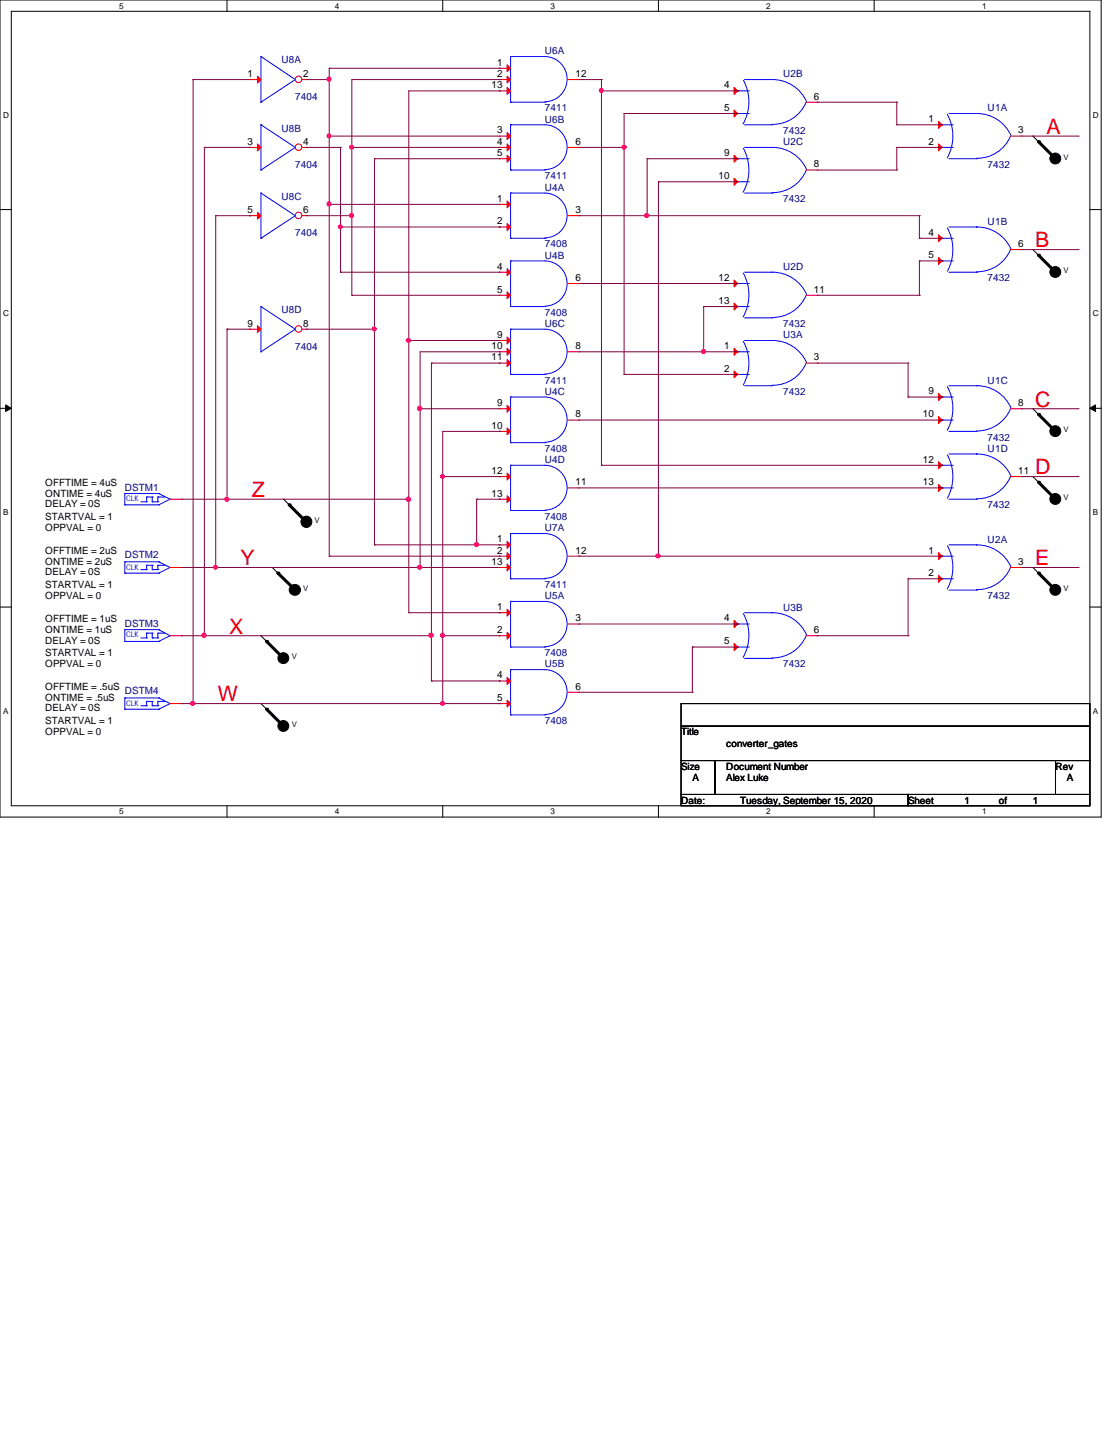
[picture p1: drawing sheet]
<svg xmlns="http://www.w3.org/2000/svg" width="216mm" height="279mm" viewBox="0 0 216 279" stroke-linecap="round" stroke-linejoin="round" font-family="sans-serif">
<path d="M0 0h214.4v159.1h-214.4zM2.2 2.2h210v154.7h-210z" fill="none" stroke="#000" stroke-width=".19"/>
<g fill="#fff">
<path d="M23.2 .3h.8v1.6h-.8z"/>
<path d="M23.2 157.1h.8v1.7h-.8z"/>
</g>
<path d="M44.2 0v2.2M44.2 156.9v2.2" fill="none" stroke="#000" stroke-width=".19"/>
<g fill="#fff">
<path d="M65.2 .3h.8v1.6h-.8z"/>
<path d="M65.2 157.1h.8v1.7h-.8z"/>
</g>
<path d="M86.2 0v2.2M86.2 156.9v2.2" fill="none" stroke="#000" stroke-width=".19"/>
<g fill="#fff">
<path d="M107.2 .3h.7v1.6h-.7z"/>
<path d="M107.2 157.1h.7v1.7h-.7z"/>
</g>
<path d="M128.2 0v2.2M128.2 156.9v2.2" fill="none" stroke="#000" stroke-width=".19"/>
<g fill="#fff">
<path d="M149.2 .3h.7v1.6h-.7z"/>
<path d="M149.2 157.1h.7v1.7h-.7z"/>
</g>
<path d="M170.2 0v2.2M170.2 156.9v2.2" fill="none" stroke="#000" stroke-width=".19"/>
<g fill="#fff">
<path d="M191.2 .3h.7v1.6h-.7z"/>
<path d="M191.2 157.1h.7v1.7h-.7z"/>
<path d="M.6 21.5h1v1.7h-1z"/>
<path d="M212.8 21.5h1v1.7h-1z"/>
<path d="M.6 60.1h1v1.7h-1z"/>
<path d="M212.8 60.1h1v1.7h-1z"/>
</g>
<path d="M0 40.8h2.2M212.2 40.8h2.2" fill="none" stroke="#000" stroke-width=".19"/>
<g fill="#fff">
<path d="M.6 98.8h.9v1.7h-.9z"/>
<path d="M212.8 98.8h.9v1.7h-.9z"/>
</g>
<path d="M0 79.5h2.2M212.2 79.5h2.2" fill="none" stroke="#000" stroke-width=".19"/>
<path d="M1.1 78.8l1.1 .7-1.1 .6zM212.2 79.5l1.1-.7v1.3z" fill="#000" stroke="#000" stroke-width=".19"/>
<g fill="#fff">
<path d="M.6 137.5h.8v1.7h-.8z"/>
<path d="M212.8 137.5h.8v1.7h-.8z"/>
</g>
<g fill="none" stroke="#000" stroke-width=".19">
<path d="M201.1 26.5h.1M201.1 26.5l4.4 4.4M201.1 48.6h.1M201.1 48.6l4.4 4.4M201.1 79.6h.1M201.1 79.6l4.4 4.4M55.2 97.2h.1M55.2 97.2l4.5 4.5M201.1 92.8h.1M201.1 92.8l4.4 4.4M0 118.2h2.2M53 110.5h.1"/>
<path d="M53 110.5l4.5 4.4M201.1 110.5h.1M201.1 110.5l4.4 4.4M212.2 118.2h2.2M50.8 137h.1M50.8 123.8h.1M50.8 137l4.4 4.4M50.8 123.8l4.4 4.4M132.6 137h79.6v4.4h-79.6zM132.6 141.4h79.6v6.7h-79.6zM132.6 148.1h6.6v6.6h-6.6zM132.6 154.7h44.2v2.2h-44.2z"/>
<path d="M139.2 148.1h66.3v6.6h-66.3zM176.8 154.7h35.4v2.2h-35.4zM205.5 148.1h6.7v6.6h-6.7z"/>
</g>
<g fill="#000" stroke="#000" stroke-width=".19">
<circle cx="205.4" cy="30.9" r="1.06"/>
<circle cx="205.4" cy="53" r="1.06"/>
<circle cx="205.4" cy="97.2" r="1.06"/>
<circle cx="205.4" cy="83.9" r="1.06"/>
<circle cx="57.4" cy="114.9" r="1.08"/>
<circle cx="59.6" cy="101.6" r="1.08"/>
<circle cx="205.4" cy="114.9" r="1.06"/>
<circle cx="55.2" cy="128.1" r="1.06"/>
<circle cx="55.2" cy="141.4" r="1.06"/>
</g>
<path d="M202.2 27.6l3.3 3.3M202.2 49.7l3.3 3.3M56.3 98.3l3.4 3.4M202.2 80.7l3.3 3.3M202.2 93.9l3.3 3.3M54.1 111.6l3.4 3.3M202.2 111.6l3.3 3.3M51.9 138.1l3.3 3.3M51.9 124.9l3.3 3.3" fill="none" stroke="#000" stroke-width=".59"/>
<g fill="#000">
<circle cx="202.2" cy="27.6" r=".3"/>
<circle cx="202.2" cy="49.7" r=".3"/>
<circle cx="56.3" cy="98.3" r=".3"/>
<circle cx="202.2" cy="93.9" r=".3"/>
<circle cx="202.2" cy="80.7" r=".3"/>
<circle cx="54.1" cy="111.6" r=".3"/>
<circle cx="202.2" cy="111.6" r=".3"/>
<circle cx="51.9" cy="138.1" r=".3"/>
<circle cx="51.9" cy="124.9" r=".3"/>
</g>
<path d="M50.8 59.7h.1M50.8 59.7v8.8M50.8 59.7l6.7 4.4M50.8 68.5h.1M57.5 64.1h.1M57.5 64.1l-6.7 4.4" fill="none" stroke="#00f" stroke-width=".19"/>
<path d="M50.1 63.4l.7 .7-.7 .7z" fill="#f00" stroke="#f00" stroke-width=".19"/>
<path d="M48.6 64.1h.1M48.6 64.1h2.2" fill="none" stroke="#f00" stroke-width=".19"/>
<circle cx="58.1" cy="64.1" r=".64" fill="#fff" stroke="#f00" stroke-width=".19"/>
<g fill="none" stroke="#f00" stroke-width=".19">
<path d="M48.6 15.5h.1M48.6 15.5h2.2M97.2 13.3h.1M97.2 15.5h.1M97.2 17.7h.1M97.2 13.3h2.2M97.2 15.5h2.2M97.2 17.7h2.2M110.5 15.5h2.2M112.7 15.5h.1M97.2 26.5h.1M97.2 28.7h.1"/>
<path d="M97.2 30.9h.1M97.2 26.5h2.2M97.2 28.7h2.2M97.2 30.9h2.2M110.5 28.7h2.2M112.7 28.7h.1M143.6 30.9h.1M143.6 35.4h.1M156.9 33.1h2.2M159.1 33.1h.1M97.2 53h.1M97.2 57.5h.1"/>
<path d="M97.2 53h2.2M97.2 57.5h2.2M110.5 55.2h2.2M112.7 55.2h.1M183.4 46.4h.1M183.4 50.8h.1M196.7 48.6h2.2M198.9 48.6h.1M58.8 64.1h.9M59.7 64.1h.1M143.6 68.5h.1M143.6 72.9h.1"/>
<path d="M156.9 70.7h2.2M159.1 70.7h.1M97.2 92.8h.1M97.2 97.2h.1M97.2 92.8h2.2M97.2 97.2h2.2M110.5 95h2.2M112.7 95h.1M183.4 90.6h.1M183.4 95h.1M196.7 92.8h2.2M198.9 92.8h.1"/>
<path d="M97.2 106.1h.1M97.2 108.3h.1M97.2 110.5h.1M97.2 119.3h.1M97.2 106.1h2.2M97.2 108.3h2.2M97.2 110.5h2.2M97.2 119.3h2.2M110.5 108.3h2.2M112.7 108.3h.1M183.4 108.3h.1M183.4 112.7h.1"/>
<path d="M196.7 110.5h2.2M198.9 110.5h.1M33.1 123.8h2.3M33.1 137h2.3M35.4 123.8h.1M35.4 137h.1M97.2 123.8h.1M97.2 123.8h2.2M110.5 121.5h2.2M112.7 121.5h.1M143.6 121.5h.1M143.6 126h.1"/>
<path d="M156.9 123.8h2.2M159.1 123.8h.1"/>
</g>
<g fill="none" stroke="#00f" stroke-width=".19">
<path d="M50.8 19.9h.1M50.8 11h.1M50.8 11v8.9M50.8 11l6.7 4.5M57.5 15.5h.1M57.5 15.5l-6.7 4.4M99.4 19.9h.1M99.4 11h6.7a4.4 4.4 0 0 1 4.3 4.4 4.4 4.4 0 0 1-4.3 4.4M99.4 11h.1M99.4 11v8.9M99.4 19.9h6.7M106.1 19.9h.1"/>
<path d="M99.4 33.1h.1M99.4 24.3h6.7a4.4 4.4 0 0 1 4.3 4.4 4.4 4.4 0 0 1-4.3 4.3M99.4 24.3h.1M99.4 24.3v8.8M99.4 33.1h6.7M106.1 33.1h.1M143.6 30.9h.1M143.6 35.4h.1M143.6 30.9h2.3M143.6 35.4h2.3M144.7 28.8a8.8 8.8 0 0 1 0 8.6M144.9 37.6h5.4"/>
<path d="M144.9 28.7h5.4M150.3 37.6h.1M150.3 28.7a7.2 7.2 0 0 1 6.7 4.3M150.3 28.7h.1M157 33.1a7 7 0 0 1-6.7 4.4M99.4 59.7h.1M99.4 50.8h6.7a4.4 4.4 0 0 1 4.3 4.4 4.4 4.4 0 0 1-4.3 4.4M99.4 50.8h.1M99.4 50.8v8.9M99.4 59.7h6.7M106.1 59.7h.1M183.4 46.4h.1"/>
<path d="M183.4 50.8h.1M183.4 50.8h2.2M183.4 46.4h2.2M184.4 44.4a8.8 8.8 0 0 1 0 8.4M184.7 53h5.4M184.7 44.2h5.4M190.1 53h.1M190.1 44.2a7.2 7.2 0 0 1 6.7 4.3M190.1 44.2h.1M196.7 48.6a7 7 0 0 1-6.6 4.3M143.6 68.5h.1M143.6 72.9h.1"/>
<path d="M143.6 68.5h2.3M143.6 72.9h2.3M144.7 66.4a8.8 8.8 0 0 1 0 8.6M144.9 75.1h5.4M144.9 66.3h5.4M150.3 75.1h.1M150.3 66.3a7.2 7.2 0 0 1 6.7 4.3M150.3 66.3h.1M156.9 70.7a7 7 0 0 1-6.6 4.3M99.4 99.4h.1M99.4 90.6h6.7a4.4 4.4 0 0 1 4.3 4.4 4.4 4.4 0 0 1-4.3 4.3M99.4 90.6h.1"/>
<path d="M99.4 90.6v8.8M99.4 99.4h6.7M106.1 99.4h.1M183.4 90.6h.1M183.4 95h.1M183.4 90.6h2.2M183.4 95h2.2M184.4 88.6a8.8 8.8 0 0 1 0 8.4M184.7 97.2h5.4M184.7 88.4h5.4M190.1 97.2h.1M190.1 88.4a7.2 7.2 0 0 1 6.7 4.3"/>
<path d="M190.1 88.4h.1M196.7 92.8a7 7 0 0 1-6.6 4.3M99.4 112.7h.1M99.4 103.9h6.7a4.4 4.4 0 0 1 4.3 4.3 4.4 4.4 0 0 1-4.3 4.4M99.4 103.9h.1M99.4 117.1h6.7a4.4 4.4 0 0 1 4.3 4.4 4.4 4.4 0 0 1-4.3 4.4M99.4 117.1h.1M99.4 103.9v8.8M99.4 117.1v8.9M99.4 112.7h6.7M106.1 112.7h.1M144.7 119.4a8.8 8.8 0 0 1 0 8.6"/>
<path d="M144.9 119.3h5.4M150.3 119.3a7.2 7.2 0 0 1 6.8 4.4M150.3 119.3h.1M183.4 108.3h.1M183.4 112.7h.1M183.4 112.7h2.2M183.4 108.3h2.2M184.4 106.3a8.7 8.7 0 0 1 0 8.4M184.7 114.9h5.4M184.7 106.1h5.4M190.1 114.9h.1M190.1 106.1a7.2 7.2 0 0 1 6.7 4.3"/>
<path d="M190.1 106.1h.1M196.7 110.5a7 7 0 0 1-6.6 4.3M24.3 124.9h.1M24.3 122.6h.1M24.3 138.1h.1M24.3 135.9h.1M24.3 122.6v2.3M24.3 135.9v2.2M24.3 124.9h6.6M24.3 122.6h6.6M24.3 138.1h6.6M24.3 135.9h6.6"/>
<path d="M27.4 124.2h1.1M27.4 137.4h1.1M28.5 124.2h.1M28.5 123.3h.1M28.5 137.4h.1M28.5 136.6h.1M28.5 123.3v.9M28.5 136.6v.8M28.5 123.3h1.1M28.5 136.6h1.1M29.6 123.3h.1M29.6 124.2h.1"/>
<path d="M29.6 136.6h.1M29.6 137.4h.1M29.6 124.2h1.1M29.6 123.3v.9M29.6 136.6v.8M29.6 137.4h1.1M30.7 124.2h.1M30.7 123.3h.1M30.7 137.4h.1M30.7 136.6h.1M30.7 123.3h1.1M30.7 123.3v.9"/>
<path d="M30.7 136.6v.8M30.7 136.6h1.1M30.9 124.9h.1M30.9 122.6h.1M30.9 138.1h.1M30.9 135.9h.1M30.9 122.6l2.2 1.2M30.9 135.9l2.2 1.1M31.8 123.3h.1M31.8 136.6h.1M33.1 123.8h.1M33.1 137h.1"/>
<path d="M33.1 123.8l-2.2 1.1M33.1 137l-2.2 1.1M99.4 126h.1M99.4 126h6.7M106.1 126h.1M143.6 121.5h.1M143.6 126h.1M143.6 126h2.3M143.6 121.5h2.3M144.9 128.2h5.4M150.3 128.2h.1M156.9 123.8a7 7 0 0 1-6.6 4.3"/>
</g>
<g fill="#f00" stroke="#f00" stroke-width=".19">
<path d="M98.7 25.8l.7 .7-.7 .7z"/>
<path d="M98.7 28l.7 .7-.7 .7z"/>
<path d="M98.7 30.2l.7 .7-.7 .7z"/>
<path d="M98.7 92.1l.7 .7-.7 .7z"/>
<path d="M98.7 96.5l.7 .7-.7 .7z"/>
<path d="M182.7 89.9l.7 .7-.7 .7z"/>
<path d="M182.7 94.3l.7 .7-.7 .7z"/>
<path d="M142.9 67.8l.7 .7-.7 .7z"/>
<path d="M142.9 72.2l.7 .7-.7 .7z"/>
<path d="M98.7 52.3l.7 .7-.7 .7z"/>
<path d="M98.7 56.8l.7 .7-.7 .7z"/>
<path d="M182.7 45.7l.7 .7-.7 .7z"/>
<path d="M182.7 50.1l.7 .7-.7 .7z"/>
<path d="M142.9 30.2l.7 .7-.7 .7z"/>
<path d="M142.9 34.7l.7 .7-.7 .7z"/>
<path d="M98.7 105.4l.7 .7-.7 .7z"/>
<path d="M98.7 107.6l.7 .7-.7 .7z"/>
<path d="M98.7 109.8l.7 .7-.7 .7z"/>
<path d="M98.7 12.6l.7 .7-.7 .7z"/>
<path d="M98.7 14.8l.7 .7-.7 .7z"/>
<path d="M98.7 17l.7 .7-.7 .7z"/>
<path d="M182.7 107.6l.7 .7-.7 .7z"/>
<path d="M182.7 112l.7 .7-.7 .7z"/>
<path d="M98.7 118.6l.7 .7-.7 .7z"/>
<path d="M98.7 123.1l.7 .7-.7 .7z"/>
<path d="M142.9 120.8l.7 .7-.7 .7z"/>
<path d="M142.9 125.3l.7 .7-.7 .7z"/>
<path d="M50.1 14.8l.7 .7-.7 .7z"/>
</g>
<circle cx="58.1" cy="15.5" r=".64" fill="#fff" stroke="#f00" stroke-width=".19"/>
<g fill="none" stroke="#f00" stroke-width=".19">
<path d="M58.8 15.5h.9M59.7 15.5h.1M48.6 28.7h.1M48.6 28.7h2.2M97.2 79.6h.1M97.2 79.6h2.2M183.4 77.3h.1M196.7 79.6h2.2M198.9 79.6h.1M33.1 97.2h2.3M35.4 97.2h.1M97.2 84h.1"/>
<path d="M97.2 84h2.2M110.5 81.8h2.2M112.7 81.8h.1M183.4 81.8h.1"/>
</g>
<g fill="none" stroke="#00f" stroke-width=".19">
<path d="M50.8 33.1h.1M50.8 24.3h.1M50.8 24.3v8.8M50.8 24.3l6.7 4.4M57.5 28.7h.1M57.5 28.7l-6.7 4.4M99.4 77.3h6.7a4.4 4.4 0 0 1 4.3 4.4 4.4 4.4 0 0 1-4.3 4.4M99.4 77.3h.1M99.4 77.3v8.9M183.4 77.3h.1M183.4 77.3h2.2M184.4 75.3a8.8 8.8 0 0 1 0 8.5"/>
<path d="M184.7 75.1h5.4M190.1 75.1a7.2 7.2 0 0 1 6.8 4.4M190.1 75.1h.1M196.7 79.6a7 7 0 0 1-6.6 4.3M24.3 98.3h.1M24.3 96.1h.1M24.3 96.1v2.2M24.3 98.3h6.6M24.3 96.1h6.6M27.4 97.7h1.1M28.5 97.7h.1M28.5 96.8h.1"/>
<path d="M28.5 96.8v.9M28.5 96.8h1.1M29.6 96.8h.1M29.6 97.7h.1M29.6 97.7h1.1M29.6 96.8v.9M30.7 97.7h.1M30.7 96.8h.1M30.7 96.8h1.1M30.7 96.8v.9M30.9 98.3h.1M30.9 96.1h.1"/>
<path d="M30.9 96.1l2.2 1.1M31.8 96.8h.1M33.1 97.2h.1M33.1 97.2l-2.2 1.1M99.4 86.2h.1M99.4 86.2h6.7M106.1 86.2h.1M183.4 81.8h.1M183.4 81.8h2.2M184.7 84h5.4M190.1 84h.1"/>
</g>
<g fill="#f00" stroke="#f00" stroke-width=".19">
<path d="M182.7 76.6l.7 .7-.7 .7z"/>
<path d="M182.7 81.1l.7 .7-.7 .7z"/>
<path d="M98.7 78.9l.7 .7-.7 .7z"/>
<path d="M98.7 83.3l.7 .7-.7 .7z"/>
<path d="M50.1 28l.7 .7-.7 .7z"/>
</g>
<circle cx="58.1" cy="28.7" r=".64" fill="#fff" stroke="#f00" stroke-width=".19"/>
<g fill="none" stroke="#f00" stroke-width=".19">
<path d="M143.6 17.7h.1M156.9 19.9h2.2M159.1 19.9h.1M58.8 28.7h.9M59.7 28.7h.1M97.2 39.8h.1M97.2 39.8h2.2M143.6 22.1h.1M183.4 24.3h.1M183.4 28.7h.1M196.7 26.5h2.2M198.9 26.5h.1"/>
<path d="M48.6 42h.1M48.6 42h2.2M97.2 44.2h.1M97.2 44.2h2.2M110.5 42h2.2M112.7 42h.1M143.6 55.2h.1M143.6 59.7h.1M156.9 57.5h2.2M159.1 57.5h.1M97.2 66.3h.1M97.2 68.5h.1"/>
<path d="M97.2 70.7h.1M97.2 66.3h2.2M97.2 68.5h2.2M97.2 70.7h2.2M110.5 68.5h2.2M112.7 68.5h.1M33.1 110.5h2.3M35.4 110.5h.1M97.2 132.6h.1M97.2 137h.1M97.2 132.6h2.2M97.2 137h2.2"/>
<path d="M110.5 134.8h2.2M112.7 134.8h.1"/>
</g>
<g fill="none" stroke="#00f" stroke-width=".19">
<path d="M143.6 17.7h.1M143.6 17.7h2.3M144.7 15.6a8.8 8.8 0 0 1 0 8.5M144.9 15.5h5.4M150.3 15.5a7.2 7.2 0 0 1 6.7 4.3M150.3 15.5h.1M156.9 19.9a7 7 0 0 1-6.6 4.3M50.8 37.6h.1M50.8 37.6v8.8M50.8 37.6l6.7 4.4M99.4 37.6h6.7a4.4 4.4 0 0 1 4.3 4.4 4.4 4.4 0 0 1-4.3 4.3M99.4 37.6h.1"/>
<path d="M99.4 37.6v8.8M143.6 22.1h.1M143.6 22.1h2.3M144.9 24.3h5.4M150.3 24.3h.1M183.4 24.3h.1M183.4 28.7h.1M183.4 24.3h2.2M183.4 28.7h2.2M184.4 22.3a8.8 8.8 0 0 1 0 8.4M184.7 30.9h5.4M184.7 22.1h5.4"/>
<path d="M190.1 30.9h.1M190.1 22.1a7.2 7.2 0 0 1 6.7 4.3M190.1 22.1h.1M196.7 26.5a7 7 0 0 1-6.6 4.3M50.8 46.4h.1M57.5 42h.1M57.5 42l-6.7 4.4M99.4 46.4h.1M99.4 46.4h6.7M106.1 46.4h.1M143.6 55.2h.1M143.6 59.7h.1"/>
<path d="M143.6 55.2h2.3M143.6 59.7h2.3M144.7 53.1a8.8 8.8 0 0 1 0 8.6M144.9 53h5.4M150.3 53a7.2 7.2 0 0 1 6.8 4.4M150.3 53h.1M156.9 57.5a7 7 0 0 1-6.6 4.3M99.4 72.9h.1M99.4 64.1h6.7a4.4 4.4 0 0 1 4.3 4.4 4.4 4.4 0 0 1-4.3 4.3M99.4 64.1h.1M99.4 64.1v8.8M99.4 72.9h6.7"/>
<path d="M106.1 72.9h.1M144.9 61.9h5.4M150.3 61.9h.1M24.3 111.6h.1M24.3 109.4h.1M24.3 109.4v2.2M24.3 111.6h6.6M24.3 109.4h6.6M27.4 110.9h1.1M28.5 110.9h.1M28.5 110.1h.1M28.5 110.1v.8"/>
<path d="M28.5 110.1h1.1M29.6 110.1h.1M29.6 110.9h.1M29.6 110.9h1.1M29.6 110.1v.8M30.7 110.9h.1M30.7 110.1h.1M30.7 110.1h1.1M30.7 110.1v.8M30.9 111.6h.1M30.9 109.4h.1M30.9 109.4l2.2 1.1"/>
<path d="M31.8 110.1h.1M33.1 110.5h.1M33.1 110.5l-2.2 1.1M99.4 139.2h.1M99.4 130.4h6.7a4.4 4.4 0 0 1 4.3 4.3 4.4 4.4 0 0 1-4.3 4.4M99.4 130.4h.1M99.4 130.4v8.8M99.4 139.2h6.7M106.1 139.2h.1"/>
</g>
<g fill="#f00" stroke="#f00" stroke-width=".19">
<path d="M142.9 54.5l.7 .7-.7 .7z"/>
<path d="M142.9 59l.7 .7-.7 .7z"/>
<path d="M98.7 65.6l.7 .7-.7 .7z"/>
<path d="M98.7 67.8l.7 .7-.7 .7z"/>
<path d="M98.7 70l.7 .7-.7 .7z"/>
<path d="M182.7 23.6l.7 .7-.7 .7z"/>
<path d="M182.7 28l.7 .7-.7 .7z"/>
<path d="M98.7 39.1l.7 .7-.7 .7z"/>
<path d="M98.7 43.5l.7 .7-.7 .7z"/>
<path d="M98.7 131.9l.7 .7-.7 .7z"/>
<path d="M98.7 136.3l.7 .7-.7 .7z"/>
<path d="M142.9 17l.7 .7-.7 .7z"/>
<path d="M142.9 21.4l.7 .7-.7 .7z"/>
<path d="M50.1 41.3l.7 .7-.7 .7z"/>
</g>
<circle cx="58.1" cy="42" r=".64" fill="#fff" stroke="#f00" stroke-width=".19"/>
<path d="M58.8 42h.9M59.7 42h.1" fill="none" stroke="#f00" stroke-width=".19"/>
<g fill="none" stroke="#800040" stroke-width=".19">
<path d="M37.6 15.5h.1M37.6 15.5v121.5M37.6 15.5h11M59.7 15.5h4.4M64.1 15.5h.1M64.1 13.3h.1M64.1 13.3v95M64.1 13.3h33.1M97.2 17.7h.1M97.2 13.3h.1M97.2 15.5h.1M97.2 15.5h-28.7v42"/>
<path d="M97.2 17.7h-17.6v101.6M112.7 15.5h4.4M117.1 15.5h.1M117.1 17.7h.1M117.1 17.7h26.5M117.1 15.5v75.1M143.6 17.7h.1M159.1 19.9h15.5M174.6 19.9h.1M174.6 19.9v4.4M39.8 28.7h.1M39.8 28.7v95.1"/>
<path d="M39.8 28.7h8.8M48.6 28.7h.1M59.7 28.7h6.6M64.1 26.5h.1M64.1 39.8h.1M64.1 26.5h33.1M64.1 39.8h33.1M66.3 28.7h.1M66.3 28.7v24.3M68.5 28.7h.1M68.5 28.7h28.7M72.9 30.9h.1"/>
<path d="M72.9 30.9v75.2M72.9 30.9h24.3M112.7 28.7h8.8M121.5 28.7h.1M121.5 22.1h.1M121.5 22.1v50.8M121.5 22.1h22.1M126 30.9h.1M126 30.9v11.1M126 30.9h17.6M128.2 35.4h.1M128.2 35.4h15.4"/>
<path d="M128.2 35.4v72.9M143.6 22.1h.1M143.6 30.9h.1M159.1 33.1h15.5M174.6 24.3h.1M174.6 33.1h.1M174.6 28.7h.1M174.6 28.7h8.8M174.6 28.7v4.4M174.6 24.3h8.8M183.4 24.3h.1M183.4 28.7h.1"/>
<path d="M198.9 26.5h11M209.9 26.5h.1M42 42h.1M42 42v68.5M42 42h6.6M48.6 42h.1M59.7 42h8.8M66.3 44.2h.1M66.3 53h.1M66.3 44.2h30.9M66.3 53h30.9M68.5 42h.1"/>
<path d="M68.5 57.5h.1M68.5 57.5h28.7M97.2 44.2h.1M97.2 53h.1M112.7 42h66.3M112.7 55.2h30.9M126 42h.1M137 59.7h.1M137 59.7v8.8M137 59.7h6.6M143.6 55.2h.1M143.6 59.7h.1"/>
<path d="M159.1 57.5h19.9M179 42h.1M179 46.4h.1M179 57.5h.1M179 50.8h.1M179 42v4.4M179 50.8v6.7M179 46.4h4.4M179 50.8h4.4M183.4 46.4h.1M183.4 50.8h.1M198.9 48.6h11"/>
<path d="M209.9 48.6h.1M44.2 64.1h.1M44.2 64.1v33.1M44.2 64.1h4.4M59.7 64.1h13.2M72.9 64.1h.1M79.6 66.3h.1M79.6 66.3h17.6M81.8 79.6h.1M81.8 79.6h15.4M84 70.7h.1M84 70.7v61.9"/>
<path d="M84 70.7h13.2M97.2 70.7h.1M97.2 68.5h.1M97.2 68.5h-15.4v42M112.7 68.5h30.9M121.5 72.9h.1M121.5 72.9h22.1M137 68.5h.1M143.6 68.5h.1M159.1 70.7h17.7M176.8 70.7h.1M176.8 77.3h.1"/>
<path d="M176.8 70.7v6.6M176.8 77.3h6.6M183.4 77.3h.1M198.9 79.6h11M209.9 79.6h.1M35.4 97.2h44.2M44.2 97.2h.1M79.6 97.2h.1M86.2 92.8h.1M86.2 92.8h11M92.8 97.2h.1M92.8 97.2h4.4"/>
<path d="M92.8 97.2v8.9M97.2 84h.1M97.2 92.8h.1M97.2 97.2h.1M97.2 84h-11v53M112.7 81.8h70.7M112.7 95h70.7M117.1 90.6h.1M117.1 90.6h66.3M183.4 90.6h.1M183.4 81.8h.1M183.4 95h.1"/>
<path d="M198.9 92.8h11M209.9 92.8h.1M35.4 110.5h61.8M42 110.5h.1M64.1 108.3h.1M64.1 108.3h33.1M72.9 106.1h.1M72.9 106.1h24.3M79.6 119.3h.1M79.6 119.3h17.6M81.8 110.5h.1M92.8 106.1h.1"/>
<path d="M97.2 119.3h.1M97.2 108.3h.1M97.2 106.1h.1M112.7 108.3h70.7M128.2 108.3h.1M176.8 112.7h.1M176.8 112.7v11.1M176.8 112.7h6.6M183.4 108.3h.1M183.4 112.7h.1M198.9 110.5h11M209.9 110.5h.1"/>
<path d="M35.4 137h61.8M35.4 123.8h48.6M37.6 137h.1M39.8 123.8h.1M84 123.8h.1M84 132.6h.1M84 132.6h13.2M86.2 137h.1M86.2 123.8h.1M86.2 123.8h11M97.2 137h.1M97.2 132.6h.1"/>
<path d="M112.7 134.8h22.1M112.7 121.5h30.9M134.8 134.8h.1M134.8 126h.1M134.8 126v8.8M134.8 126h8.8M143.6 121.5h.1M159.1 123.8h17.7M176.8 123.8h.1"/>
</g>
<g fill="#f0f" stroke="#f0f" stroke-width=".19">
<circle cx="37.5" cy="136.9" r=".4"/>
<circle cx="39.7" cy="123.7" r=".42"/>
<circle cx="42" cy="110.4" r=".38"/>
<circle cx="44.1" cy="97.2" r=".4"/>
<circle cx="86.1" cy="136.9" r=".38"/>
<circle cx="86.1" cy="92.8" r=".38"/>
<circle cx="86.1" cy="123.7" r=".4"/>
<circle cx="83.9" cy="123.7" r=".42"/>
<circle cx="81.7" cy="79.5" r=".42"/>
<circle cx="81.7" cy="110.4" r=".4"/>
<circle cx="79.5" cy="66.3" r=".4"/>
<circle cx="79.5" cy="97.2" r=".42"/>
<circle cx="64" cy="15.4" r=".4"/>
<circle cx="64.1" cy="26.5" r=".38"/>
<circle cx="64" cy="39.7" r=".4"/>
<circle cx="66.3" cy="44.2" r=".38"/>
<circle cx="68.5" cy="28.7" r=".38"/>
<circle cx="68.5" cy="42" r=".38"/>
<circle cx="72.9" cy="64.1" r=".38"/>
<circle cx="92.7" cy="106" r=".4"/>
<circle cx="117" cy="17.6" r=".4"/>
<circle cx="121.5" cy="28.7" r=".4"/>
<circle cx="125.9" cy="42" r=".4"/>
<circle cx="136.9" cy="68.5" r=".38"/>
<circle cx="128.1" cy="108.2" r=".4"/>
</g>
<g font-size="4.1" fill="#f00">
<text x="203.7" y="26.1">A</text>
<text x="201.5" y="48.2">B</text>
<text x="201.5" y="79.2">C</text>
<text x="201.5" y="92.4">D</text>
<text x="49" y="96.8">Z</text>
<text x="46.8" y="110.1">Y</text>
<text x="201.5" y="110.1">E</text>
<text x="44.6" y="123.4">X</text>
<text x="42.4" y="136.6">W</text>
</g>
<g font-size="1.9" fill="#000080">
<text x="106.1" y="10.6">U6A</text>
<text x="54.8" y="12.4">U8A</text>
<text x="152.5" y="15.1">U2B</text>
<text x="57.5" y="19.5">7404</text>
<text x="106.1" y="23.9">U6B</text>
<text x="106.1" y="21.7">7411</text>
<text x="192.3" y="21.7">U1A</text>
<text x="54.8" y="25.7">U8B</text>
<text x="152.5" y="28.3">U2C</text>
<text x="152.5" y="26.1">7432</text>
<text x="57.5" y="32.7">7404</text>
<text x="106.1" y="34.9">7411</text>
<text x="192.3" y="32.7">7432</text>
<text x="54.8" y="38.9">U8C</text>
<text x="106.1" y="37.2">U4A</text>
<text x="152.5" y="39.4">7432</text>
<text x="57.5" y="46">7404</text>
<text x="192.3" y="43.8">U1B</text>
<text x="106.1" y="50.4">U4B</text>
<text x="106.1" y="48.2">7408</text>
<text x="152.5" y="52.6">U2D</text>
<text x="192.3" y="54.8">7432</text>
<text x="54.8" y="61">U8D</text>
<text x="106.1" y="61.5">7408</text>
<text x="106.1" y="63.7">U6C</text>
<text x="152.5" y="65.9">U3A</text>
<text x="152.5" y="63.7">7432</text>
<text x="57.5" y="68.1">7404</text>
<text x="106.1" y="76.9">U4C</text>
<text x="106.1" y="74.7">7411</text>
<text x="152.5" y="76.9">7432</text>
<text x="192.3" y="74.7">U1C</text>
<text x="106.1" y="88">7408</text>
<text x="192.3" y="88">U1D</text>
<text x="192.3" y="85.8">7432</text>
<text x="24.3" y="95.5">DSTM1</text>
<text x="106.1" y="90.2">U4D</text>
<text x="106.1" y="101.2">7408</text>
<text x="192.3" y="99">7432</text>
<text x="106.1" y="103.5">U7A</text>
<text x="192.3" y="105.7">U2A</text>
<text x="24.3" y="108.7">DSTM2</text>
<text x="106.1" y="114.5">7411</text>
<text x="106.1" y="116.7">U5A</text>
<text x="152.5" y="118.9">U3B</text>
<text x="192.3" y="116.7">7432</text>
<text x="24.3" y="122">DSTM3</text>
<text x="106.1" y="127.8">7408</text>
<text x="106.1" y="130">U5B</text>
<text x="152.5" y="130">7432</text>
<text x="24.3" y="135.2">DSTM4</text>
<text x="106.1" y="141">7408</text>
</g>
<g font-size="1.9">
<text x="48.2" y="15">1</text>
<text x="59" y="15">2</text>
<text x="95.7" y="17.2">13</text>
<text x="96.8" y="12.8">1</text>
<text x="96.8" y="15">2</text>
<text x="112" y="15">12</text>
<text x="141" y="17.2">4</text>
<text x="141" y="21.6">5</text>
<text x="158.4" y="19.4">6</text>
<text x="180.8" y="23.8">1</text>
<text x="48.2" y="28.2">3</text>
<text x="59" y="28.2">4</text>
<text x="96.8" y="26">3</text>
<text x="96.8" y="28.2">4</text>
<text x="112" y="28.2">6</text>
<text x="180.8" y="28.2">2</text>
<text x="198.2" y="26">3</text>
<text x="96.8" y="30.4">5</text>
<text x="139.9" y="34.9">10</text>
<text x="141" y="30.4">9</text>
<text x="158.4" y="32.6">8</text>
<text x="48.2" y="41.5">5</text>
<text x="59" y="41.5">6</text>
<text x="96.8" y="39.3">1</text>
<text x="112" y="41.5">3</text>
<text x="96.8" y="43.7">2</text>
<text x="180.8" y="45.9">4</text>
<text x="96.8" y="52.5">4</text>
<text x="180.8" y="50.3">5</text>
<text x="198.2" y="48.1">6</text>
<text x="96.8" y="57">5</text>
<text x="112" y="54.7">6</text>
<text x="139.9" y="54.7">12</text>
<text x="139.9" y="59.2">13</text>
<text x="158.4" y="57">11</text>
<text x="48.2" y="63.6">9</text>
<text x="59" y="63.6">8</text>
<text x="96.8" y="65.8">9</text>
<text x="95.7" y="68">10</text>
<text x="95.7" y="70.2">11</text>
<text x="112" y="68">8</text>
<text x="141" y="68">1</text>
<text x="158.4" y="70.2">3</text>
<text x="141" y="72.4">2</text>
<text x="180.8" y="76.8">9</text>
<text x="95.7" y="83.5">10</text>
<text x="96.8" y="79.1">9</text>
<text x="112" y="81.3">8</text>
<text x="179.7" y="81.3">10</text>
<text x="198.2" y="79.1">8</text>
<text x="8.8" y="94.6">OFFTIME = 4uS</text>
<text x="95.7" y="92.3">12</text>
<text x="112" y="94.5">11</text>
<text x="179.7" y="90.1">12</text>
<text x="179.7" y="94.5">13</text>
<text x="198.2" y="92.3">11</text>
<text x="8.8" y="96.8">ONTIME = 4uS</text>
<text x="8.8" y="98.8">DELAY = 0S</text>
<text x="8.8" y="101.2">STARTVAL = 1</text>
<text x="95.7" y="96.7">13</text>
<text x="8.8" y="103.5">OPPVAL = 0</text>
<text x="8.8" y="107.9">OFFTIME = 2uS</text>
<text x="96.8" y="105.6">1</text>
<text x="96.8" y="107.8">2</text>
<text x="112" y="107.8">12</text>
<text x="180.8" y="107.8">1</text>
<text x="8.8" y="110.1">ONTIME = 2uS</text>
<text x="8.8" y="112">DELAY = 0S</text>
<text x="95.7" y="110">13</text>
<text x="180.8" y="112.2">2</text>
<text x="198.2" y="110">3</text>
<text x="8.8" y="114.5">STARTVAL = 1</text>
<text x="8.8" y="116.7">OPPVAL = 0</text>
<text x="96.8" y="118.8">1</text>
<text x="8.8" y="121.1">OFFTIME = 1uS</text>
<text x="8.8" y="123.3">ONTIME = 1uS</text>
<text x="8.8" y="125.3">DELAY = 0S</text>
<text x="96.8" y="123.3">2</text>
<text x="112" y="121">3</text>
<text x="141" y="121">4</text>
<text x="141" y="125.5">5</text>
<text x="158.4" y="123.3">6</text>
<text x="8.8" y="127.8">STARTVAL = 1</text>
<text x="8.8" y="130">OPPVAL = 0</text>
<text x="8.8" y="134.4">OFFTIME = .5uS</text>
<text x="8.8" y="136.6">ONTIME = .5uS</text>
<text x="96.8" y="132.1">4</text>
<text x="96.8" y="136.5">5</text>
<text x="112" y="134.3">6</text>
<text x="8.8" y="138.5">DELAY = 0S</text>
<text x="8.8" y="141">STARTVAL = 1</text>
<text x="8.8" y="143.2">OPPVAL = 0</text>
<text x="132.6" y="143.2">Title</text>
<text x="132.6" y="149.9">Size</text>
<text x="141.4" y="149.9">Document Number</text>
<text x="141.4" y="145.4">converter_gates</text>
<text x="205.5" y="149.9">Rev</text>
<text x="134.8" y="152.1">A</text>
<text x="141.4" y="152.1">Alex Luke</text>
<text x="207.7" y="152.1">A</text>
<text x="132.6" y="156.5">Date:</text>
<text x="144.1" y="156.5">Tuesday, September 15, 2020</text>
<text x="176.8" y="156.5">Sheet</text>
<text x="187.8" y="156.5">1</text>
<text x="194.5" y="156.5">of</text>
<text x="201.1" y="156.5">1</text>
</g>
<g font-size="1.6">
<text x="23.2" y="1.7">5</text>
<text x="65.2" y="1.7">4</text>
<text x="107.2" y="1.7">3</text>
<text x="149.2" y="1.7">2</text>
<text x="191.2" y="1.7">1</text>
<text x=".6" y="22.9">D</text>
<text x="212.8" y="22.9">D</text>
<text x=".6" y="61.6">C</text>
<text x="212.8" y="61.6">C</text>
<text x=".6" y="100.2">B</text>
<text x="212.8" y="100.2">B</text>
<text x=".6" y="138.9">A</text>
<text x="212.8" y="138.9">A</text>
<text x="23.2" y="158.6">5</text>
<text x="65.2" y="158.6">4</text>
<text x="107.2" y="158.6">3</text>
<text x="149.2" y="158.6">2</text>
<text x="191.2" y="158.6">1</text>
</g>
<g font-size="1.5">
<text x="207" y="31.1">V</text>
<text x="207" y="53.2">V</text>
<text x="207" y="84.2">V</text>
<text x="61.2" y="101.8">V</text>
<text x="207" y="97.4">V</text>
<text x="59" y="115.1">V</text>
<text x="207" y="115.1">V</text>
<text x="56.8" y="128.4">V</text>
<text x="56.8" y="141.6">V</text>
</g>
<g font-size="1.5" fill="#00f">
<text x="24.6" y="97.6">CLK</text>
<text x="24.6" y="110.9">CLK</text>
<text x="24.6" y="124.1">CLK</text>
<text x="24.6" y="137.4">CLK</text>
</g>
</svg>
